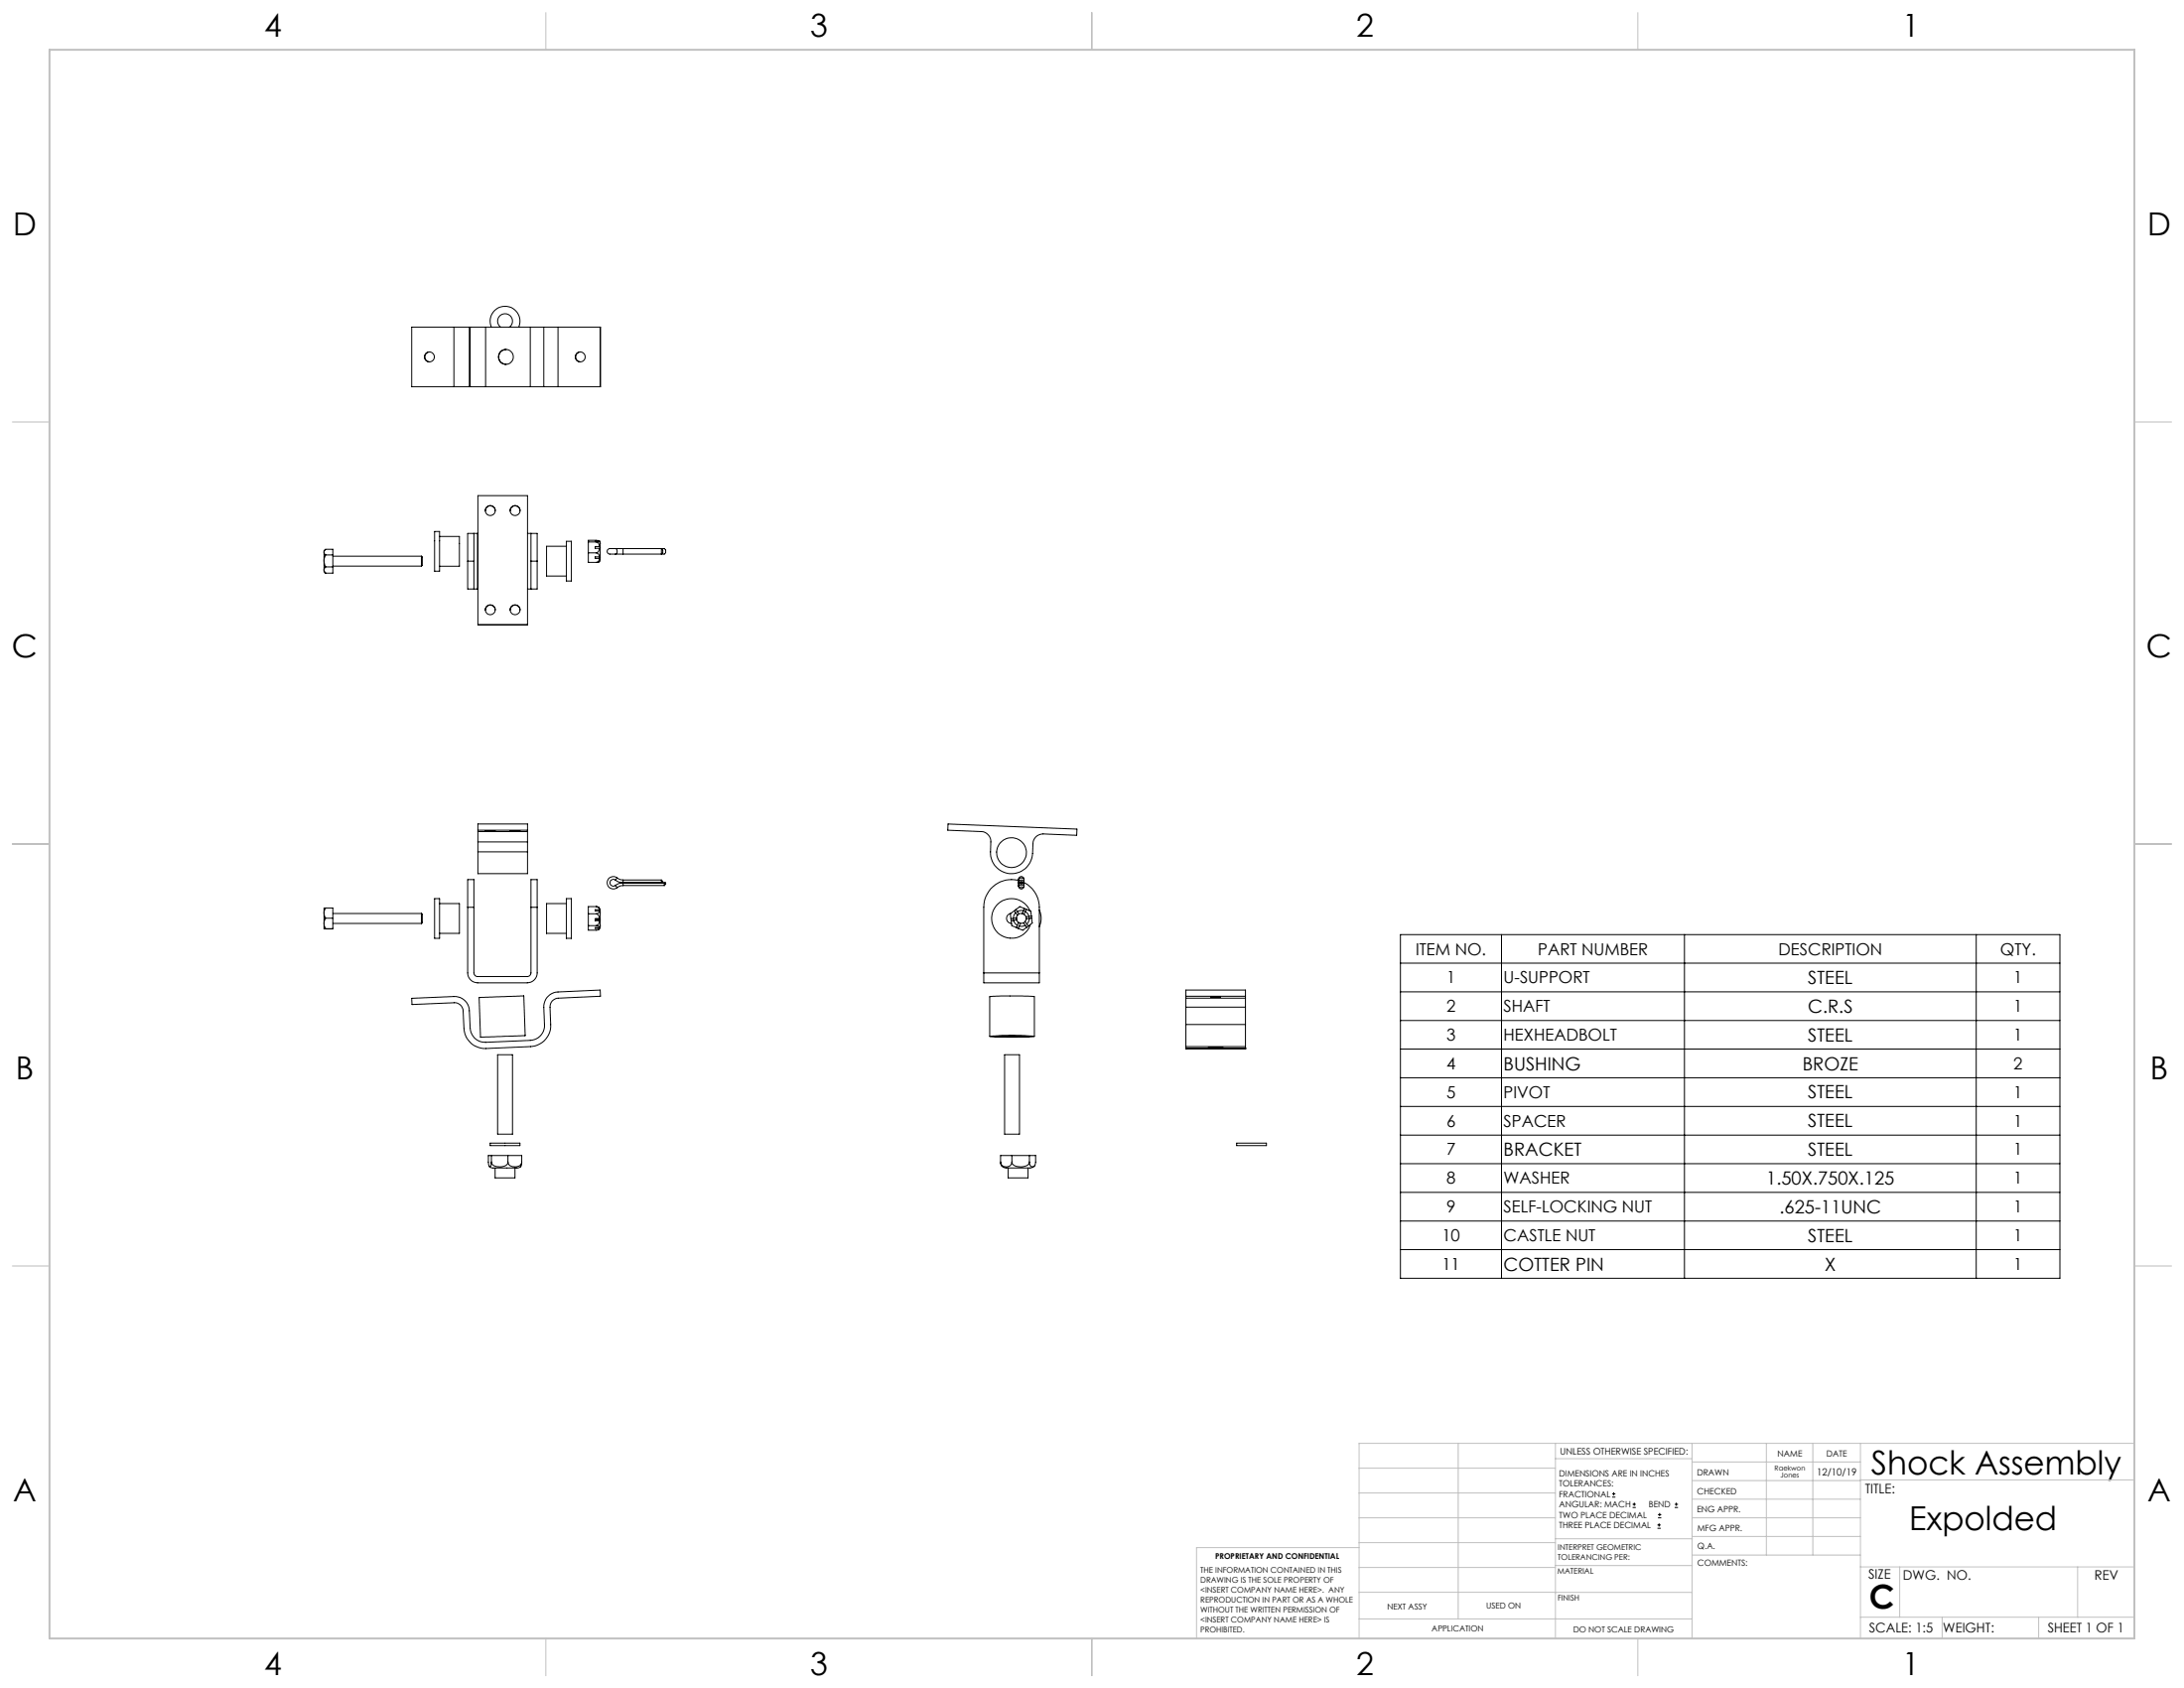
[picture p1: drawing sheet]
<svg xmlns="http://www.w3.org/2000/svg" width="559mm" height="432mm" viewBox="0 0 559 432" stroke-linecap="round" stroke-linejoin="round" font-family="sans-serif">
<g fill="none" stroke="#000" stroke-width=".25">
<path d="M109.9 90a1.27 1.27 0 0 0-1.2 1.3 1.27 1.27 0 0 0 1.2 1.3M116.1 98.9h4M116.1 83.7h4M116.1 83.7h-10.8v15.2h10.8M116.1 83.7v15.2M120.1 98.9h.2M120.1 83.7h.2M120.1 83.7v15.2M120.3 98.9h3.9M120.3 83.7h3.9M120.3 83.7v15.2M124.2 98.9h11.5"/>
<path d="M124.2 83.7h11.5M124.2 83.7v15.2M125.7 83.7a3.8 3.8 0 0 1 3.5-5.3 3.8 3.8 0 0 1 3.5 5.3M128.1 83.7a1.9 1.9 0 0 1-.3-2.8 1.9 1.9 0 0 1 2.8 0 1.9 1.9 0 0 1-.2 2.8M129.5 89.4a1.9 1.9 0 0 0-1.9 1.9 1.9 1.9 0 0 0 1.9 1.9M135.7 98.9h3.4M135.7 83.7h3.4M135.7 83.7v15.2M139.1 98.9h3.7M139.1 83.7h3.7M139.1 83.7v15.2M142.8 83.7h10.8v15.2h-10.8"/>
<path d="M142.8 83.7v15.2M148.5 90a1.27 1.27 0 0 0-1.2 1.3 1.27 1.27 0 0 0 1.2 1.3M153.6 83.7v15.2M111.2 136h1.3v10.1h-1.3zM112.5 137.2h5v7.7h-5M121.2 136.5h-1.5v7M121.2 136.5v7M121.2 136.5h1M122.2 136.5h.1M122.2 136.5v14.2M122.3 126.8h12.7v33h-12.7zM124.2 130.6a1.27 1.27 0 0 1 1.2-1.2 1.27 1.27 0 0 1 1.3 1.2"/>
<path d="M130.5 130.6a1.27 1.27 0 0 1 1.3-1.2 1.27 1.27 0 0 1 1.3 1.2M135 136.5h.9M135.9 136.5v7M135.9 136.5h1.5v7M144.9 138.5h1.3v10.1h-1.3zM144.9 139.7h-5.1v7.7h5.1M150.5 138.6h2M152.5 138.6a1.02 1.02 0 0 1 .9 1.2M153.4 138.4l.1 .4M153.4 138.5l-.9 .1M153.4 138.5l.2 .6M153.4 139.8l.2 .3"/>
<path d="M153.4 138.4l-2.9-.2v5.7h2M153.4 138.4l.2 .7M153.4 138.4h-1.1l1.1 .1M153.4 139.8h-1.1v.5h1.1M153.6 139.1v1M82.9 143.5l.4 1.5M82.9 143.5v2.3M82.9 141.3l.4 .7M82.9 141.3v2.2M82.9 145.8l.4 .8M82.9 145.8v.4l.4 .4M83.3 140.5l-.4 .8v-.4z"/>
<path d="M83.3 142l-.4 1.5M83.3 145l-.4 .8M83.3 140.5h1.9v6.1h-1.9M83.3 142h1.9M83.3 145h1.9M85.2 144.8h22.6M85.2 142.3h22.6M107.8 142.3l.2 .2v2.1l-.2 .2M107.8 142.3v2.5M119.7 143.5v7.2h1.5M119.7 143.5h1.5M121.2 143.5v7.2"/>
<path d="M121.2 150.7h1M122.2 150.7h.1M124.2 156a1.27 1.27 0 0 1 1.2-1.2 1.27 1.27 0 0 1 1.3 1.2M130.5 156a1.27 1.27 0 0 1 1.3-1.2 1.27 1.27 0 0 1 1.3 1.2M135 150.7h.9M135.9 143.5v7.2M135.9 143.5h1.5M137.4 143.5v7.2h-1.5M150.5 141.4h2M152.5 141.4l.6 .3 .3 .8M153.4 142.8a.92 .92 0 0 1-.9 1.1M153.4 140.3l-.3 .7-.6 .4"/>
<path d="M153.4 140.3l.2 .2M153.4 142.5h-1.1v.3h1.1M153.5 140.3h.1M153.6 142.5v.6a.76 .76 0 0 1-1.1 .8M153.6 140.5v1.6M153.6 142.1l-.2 .4M153.6 142.5l-.2 .3M153.6 140.1v.4M153.6 142.1v.4M157.5 140.3h-1a.79 .79 0 0 0-1.1 .7 .79 .79 0 0 0 1.1 .7h1M157.5 140.3a.79 .79 0 0 1 0 1.4M157.5 141.7h1.9"/>
<path d="M157.5 140.3h1.9M159.4 140.3v1.4M159.4 140.3h10.6l.3 .4v.7l-.3 .3h-10.6M169.2 140.3l.4 .4v.7l-.4 .3zM122.3 212.7v2.7M122.3 217.9v5.6h12.7v-5.6M122.3 212.4h12.7M122.3 212.7v-1.9h12.7v1.9M122.3 215.4v2.5M122.3 212.7h12.7M122.3 215.4h12.7M122.3 217.9h12.7"/>
<path d="M124.2 212.5h2.5zM130.5 212.5h2.6zM135 212.7v2.7M135 215.4v2.5M242.6 210.8l33 1.3-.1 1.6-8.6-.4a2.56 2.56 0 0 0-2.6 2.5 9.6 9.6 0 0 1-.5 4.3 5.4 5.4 0 0 1-6.1 3.3 5.4 5.4 0 0 1-4.3-5.5l.1-2.5a2.55 2.55 0 0 0-2.4-2.7l-8.6-.3zM82.9 233.6l.4 1.3M82.9 233.6v2.6M82.9 236.2l.4 1.4M82.9 236.2v1.4M83.3 232.3l-.4 1.3M83.3 234.9l-.4 1.3M83.3 232.3h-.4v1.3"/>
<path d="M83.3 237.6h-.4M83.3 232.3h1.9v5.3h-2.3M83.3 234.9h1.9M83.3 237.6h1.9M85.2 236.2h22.6M85.2 233.7h22.6M107.8 233.7l.2 .2v2.1l-.2 .2M107.8 233.7v2.5M111.2 229.9h1.3v10.1h-1.3zM112.5 231.1h5v7.7h-5M119.7 232.1v-7.1h1.5v7.1M119.7 232.1v16.8a2.57 2.57 0 0 0 2.5 2.5h12.7a2.57 2.57 0 0 0 2.5-2.5v-16.8"/>
<path d="M119.7 232.1h1.5M121.2 232.1v16.8a.9 .9 0 0 0 1 .9h12.7a.9 .9 0 0 0 1-.9v-16.8M135.9 232.1v-7.1h1.5v7.1M135.9 232.1h1.5M144.9 229.9h1.3v10.1h-1.3zM144.9 231.1h-5.1v7.7h5.1M150.5 236.8h2M150.5 233.8h2M152.3 235.3h1.3M152.5 233.8h.1a1.49 1.49 0 0 1 .9 1.2l.1-.1M152.5 236.8l.7 .2 .2 .3M152.5 231.9l.6 .3 .3 .5"/>
<path d="M152.5 231.9h-2v6h2.3l.6-.4M152.5 231.9l.6 .2M153.1 232.1l.4 .3 .1 .8M153.4 235.5a1.09 1.09 0 0 1-.9 1.3M153.4 233l-.3 .5-.6 .3M153.4 233l.2 .5M153.4 232.7l.2 .5M153.4 232.7h-1.1v.3h1.1M153.4 237.3h-1.1v.2h1.1M153.6 236.9l-.1 .6-.4 .3M153.6 233.5v1.4M153.6 235.4l-.2 .1"/>
<path d="M153.6 235.4v1.3M153.6 236.7l-.2 .6M153.6 235v.3M153.6 236.9l-.2 .6M153.6 235h-1.3v.5h1.1M153.6 233.2v.3M153.6 234.9v.1M153.6 235.3v.1M153.6 236.7v.2M157.5 225.1l.9 .5 1 .2M157.5 225.1a.88 .88 0 0 0-1.2 .1 .88 .88 0 0 0 0 1.2 .88 .88 0 0 0 1.2 .1M157.5 226.5l.4 .5"/>
<path d="M157.9 224.6l.9 .4 .6 .1M157.9 224.6a1.57 1.57 0 0 0-2.1 .1 1.57 1.57 0 0 0 0 2.2 1.57 1.57 0 0 0 2.1 .1M157.9 224.6l-.4 .5M159.4 226.5l-.6 .1-.9 .4M159.4 225.8h10.9v.4l-.3 .3M159.4 225.8l-1 .2-.9 .5M159.4 225.8v.7M159.4 225.1v.7M159.4 226.5h10.6M159.4 225.1h9.8M169.2 225.1l.4 .4v.3M169.2 225.1v.7"/>
<path d="M170 225.8v.7M258.6 233.7a1.28 1.28 0 0 0-1.1 1.4 1.28 1.28 0 0 0 1.3 1.1M258.7 235v.5M258.7 235.5l.1 .8a.6 .6 0 0 0 .7 .8l.6 .2M259.3 234.9l-.6 .1M259.3 235.4l.4 .8 .6 .5M259.3 235.4l-.6 .1M259.5 233l-.6 .5a.76 .76 0 0 0-.3 1.1l.1 .4M259.5 233l.4 .5M259.9 233.5l-.4 .5-.2 .9M259.9 232.7l.4 .5M259.9 233.5l.5 .6"/>
<path d="M259.9 232.7l-.4 .3M260 234.8l.1 .5M260 234.8l-.7 .1M260.1 234.7v.5M260.1 237.3l.4 .2M260.1 235.3l.5 .7M260.1 235.3l-.8 .1M260.3 236.7l-.2 .6M260.3 233.2l.4 .6M260.4 234.1l-.4 .7M260.6 226.5a.73 .73 0 0 0 .7 .9 .73 .73 0 0 0 .7-.9M260.6 225.1a.72 .72 0 0 1 .7-.9 .72 .72 0 0 1 .7 .9"/>
<path d="M260.6 225.8a.71 .71 0 0 0 .7 .7 .71 .71 0 0 0 .7-.7M260.6 225.8a.71 .71 0 0 1 .7-.7 .71 .71 0 0 1 .7 .7M260.6 225.8v.7M260.6 226.5a.72 .72 0 0 0 .7 .6 .72 .72 0 0 0 .7-.6M260.6 225.1v.7M260.6 225.1a.73 .73 0 0 1 .7-.5 .73 .73 0 0 1 .7 .5M260.6 236l.5 .2M260.6 225.2a7.1 7.1 0 0 0-8.9 6.9v16.8M260.6 225.8h1.4M260.6 236l-.3 .7M260.7 233.8l-.3 .3M260.8 236.9l-.3 .6"/>
<path d="M261.1 236.2l-.3 .7M261.5 233.7l-.8 .1M261.5 233.7l.5 .2M261.9 233l-.6-.1-1 .3M261.9 236.1l-.8 .1M261.9 236.1l.4 .6M261.9 233l-.4 .7M262 225.8v.7M262 225.1v.7M262 233.9l.5 .6M262 225.8a7.1 7.1 0 0 1 3.9 6.3v16.8M262.1 232.4l-1.2-.5-1 .8"/>
<path d="M262.1 232.4l-.2 .6M262.1 232.4l.5 .2M262.3 235.8l-.4 .3M262.3 235.8l.4 .6M262.3 233.2l.6 .5 .4 .7M262.3 236.7l-.7 .3-.8-.1M262.3 236.7l.4 .5M262.3 233.2l-.3 .7M262.5 234.5l.1 .5M262.6 232.6l.8 .4a.62 .62 0 0 1 .4 .9l.1 .5M262.6 232.6l-.3 .6M262.6 235l-.3 .8"/>
<path d="M262.7 237.2l-.5 .4a.83 .83 0 0 1-1.4 0l-.3-.1M262.7 236.4l.4 .5M263.1 236.9l-.4 .3M263.3 234.4l-.8 .1M263.3 234.9l-.2 1-.4 .5M263.3 234.9l-.7 .1M263.5 233a5.1 5.1 0 0 0-7.9-2 5.1 5.1 0 0 0 .3 8.1 5.1 5.1 0 0 0 7.7-2.6M263.9 234.4h-.6M263.9 234.4v.4M263.9 234.8l.2 1.3-1 .8M263.9 234.8l-.6 .1M265.9 232.8a5.1 5.1 0 0 1 0 4.3"/>
<path d="M358.3 239.1h168.7v87.9h-168.7zM384.2 239.1v87.9M431 239.1v87.9M505.6 239.1v87.9M105.3 255.4l10.8-.5a3.7 3.7 0 0 1 4 3.7l.2 4.4a3.8 3.8 0 0 0 3.9 3.6l11.5-.5a3.8 3.8 0 0 0 3.6-4l-.2-4.4a3.7 3.7 0 0 1 3.7-3.9l10.8-.5v1.5l-10.8 .5a2.17 2.17 0 0 0-2.1 2.3l.2 4.5a5.4 5.4 0 0 1-5.2 5.6l-11.4 .5a5.4 5.4 0 0 1-5.6-5.1l-.2-4.5a2.17 2.17 0 0 0-2.3-2.1l-10.8 .5zM122.6 255.2l11.4-.4 .4 10.1-11.5 .4zM251.7 248.9v2.5h14.2v-2.5M251.7 248.9h14.2M303.4 255.3v2.3M303.4 255.3h15.3M303.4 254.8h15.3M303.4 255.3v-2h15.3v2"/>
<path d="M303.4 257.6v4.5M303.4 257.6h15.3M309.8 255.1h2.5zM318.7 255.3v2.3M318.7 257.6v4.5M358.3 253.7h168.7M358.3 246.4h168.7M127.3 269.8h3.8v20.3h-3.8zM134.3 264.9h.1M253.2 265.1l5.2-.2 6.3 .2-4.5 .2zM253.2 265.1v-10.1l2.8-.2 8.7 .2v10.1M254.5 265.1l1.9-.1 7 .1-4.6 .2z"/>
<path d="M257 269.8h3.8v20.3h-3.8zM303.4 262.1v5.6M303.4 268.2h.1M303.4 268.2h15.3M303.4 267.7v.5M303.4 267.7h15.3M303.4 262.1h15.3M309.1 268h3.8zM318.7 262.1v5.6M318.7 268.2h.1M318.7 267.7v.5M358.3 261.1h168.7"/>
<path d="M358.3 268.4h168.7M358.3 275.7h168.7M125.4 292.4h7.6v.7h-7.6zM125.7 297.3l-.1 .8-.3 .4-.3-.7v-2.2h8.5v1.7M125.7 297.3l.1 .2a2.8 2.8 0 0 0 4 .4l.2-.6M125.7 295.6v1.7M126.7 298.8v2.5h5.1v-2.5M130 297.3v.1a1.96 1.96 0 0 0 3.4 .3l.1-.4M130 295.6v1.7M133.5 297.3a1.23 1.23 0 0 1-.3 1.2 1.23 1.23 0 0 1-1.3 .3h-3.6a5.1 5.1 0 0 1-3.1-.4M256 297.3a1.52 1.52 0 0 0 2 1.5h5.7l1-.6M256 297.3a1.46 1.46 0 0 0 1.5 1.2 1.46 1.46 0 0 0 1.4-1.2"/>
<path d="M256 297.3v-1.7h9v1.7a.84 .84 0 0 1-.3 1 .84 .84 0 0 1-1.1-.1l-.2-.9M258 298.8v2.5h5v-2.5M258.9 297.3a1.57 1.57 0 0 0 1.9 1.1h.9a1.51 1.51 0 0 0 1.7-1.1M258.9 295.6v1.7M263.4 295.6v1.7M316.4 292.4h7.6v.7h-7.6zM358.3 283h168.7M358.3 290.4h168.7M358.3 297.7h168.7M358.3 305h168.7M358.3 312.3h168.7M358.3 319.7h168.7"/>
<path d="M412.5 383h.8M412.5 382.1h.8M412.9 381.7v.9M417.7 385.6h.8M417.7 384.8h.8M418.1 384.4v.8M424.1 390.9h.8M424.1 390.1h.8M424.2 388.3h.9M424.2 387.5h.9M424.5 389.7v.8M424.6 387v.9"/>
<path d="M428.5 385.6h.8M428.5 384.8h.8M428.9 384.4v.8"/>
<circle cx="109.9" cy="91.3" r="1.26"/>
<circle cx="129.4" cy="91.3" r="1.91"/>
<circle cx="148.5" cy="91.3" r="1.26"/>
<circle cx="125.4" cy="130.6" r="1.26"/>
<circle cx="131.8" cy="130.6" r="1.26"/>
<circle cx="125.4" cy="156" r="1.26"/>
<circle cx="131.8" cy="156" r="1.26"/>
<circle cx="258.8" cy="218.1" r="3.8"/>
<circle cx="261.3" cy="225.8" r=".35"/>
</g>
<g fill="none" stroke="#c0c0c0" stroke-width=".25">
<path d="M139.7 3.2v9.5M279.4 3.2v9.5M419.1 3.2v9.5M3.1 107.9h9.6M546.1 107.9h9.5M3.1 215.9h9.6M546.1 215.9h9.5M3.1 323.8h9.6M546.1 323.8h9.5M347.7 375.6h50.3M373.1 369.2v44.9M398 369.2v49.9"/>
<path d="M398 373.1h34.9M432.9 369.2v49.9M432.9 378.7h43.1M432.9 374h43.1M451.9 369.2v28.6M463.8 369.2v28.6M476 369.2v49.9M476 378.6h70.1M546.1 369.2h-198.4v49.9M347.7 394.6h50.3M347.7 388.3h50.3M347.7 381.9h50.3"/>
<path d="M347.7 395.9h-41.6v23.2M398 393.6h35M432.9 383.5h43.1M432.9 388.3h43.1M432.9 393h43.1M433 397.8h43M139.7 419.1v9.6M279.4 419.1v9.6M347.7 414.1h85.2M347.7 401h50.3M347.7 407.3h50.3M398 407.4h34.9"/>
<path d="M398 400.5h35M419.1 419.1v9.6M476 413.7h70.1M476 400.8h70.1M486.1 400.8v12.9M496.9 413.7v5.4M521.6 413.7v5.4M531.6 400.8v12.9"/>
</g>
<path d="M12.7 12.7h533.4v406.4h-533.4z" fill="none" stroke="#c0c0c0" stroke-width=".5"/>
<g font-size="8.5">
<text x="478.8" y="377.3">Shock Assembly</text>
<text x="488.5" y="391.4">Expolded</text>
<text x="478.3" y="411.4">C</text>
</g>
<g font-size="8.1">
<text x="67.6" y="9.3">4</text>
<text x="207.3" y="9.3">3</text>
<text x="347" y="9.3">2</text>
<text x="486.7" y="9.3">1</text>
<text x="3.3" y="60.1">D</text>
<text x="549.4" y="60.1">D</text>
<text x="3" y="168">C</text>
<text x="549.1" y="168">C</text>
<text x="4" y="276">B</text>
<text x="550.1" y="276">B</text>
<text x="3.3" y="383.9">A</text>
<text x="549.4" y="383.9">A</text>
<text x="67.6" y="428.4">4</text>
<text x="207.3" y="428.4">3</text>
<text x="347" y="428.4">2</text>
<text x="486.7" y="428.4">1</text>
</g>
<g font-size="4.7">
<text x="462.6" y="251.7">STEEL</text>
<text x="462.6" y="259.1">C.R.S</text>
<text x="462.6" y="266.4">STEEL</text>
<text x="384.7" y="273.7">BUSHING</text>
<text x="461.2" y="273.7">BROZE</text>
<text x="462.6" y="281">STEEL</text>
<text x="462.6" y="288.4">STEEL</text>
<text x="384.7" y="295.7">BRACKET</text>
<text x="462.6" y="295.7">STEEL</text>
<text x="451.9" y="303">1.50X.750X.125</text>
<text x="455.3" y="310.3">.625-11UNC</text>
<text x="462.6" y="317.7">STEEL</text>
<text x="384.7" y="325">COTTER PIN</text>
<text x="466.9" y="325">X</text>
</g>
<g font-size="4.2">
<text x="362.2" y="244.2">ITEM NO.</text>
<text x="393.5" y="244.2">PART NUMBER</text>
<text x="455.1" y="244.2">DESCRIPTION</text>
<text x="511.8" y="244.2">QTY.</text>
<text x="370.1" y="251.6">1</text>
<text x="384.7" y="251.6">U-SUPPORT</text>
<text x="515.2" y="251.6">1</text>
<text x="370.1" y="258.9">2</text>
<text x="384.7" y="258.9">SHAFT</text>
<text x="515.2" y="258.9">1</text>
<text x="370.1" y="266.2">3</text>
<text x="384.7" y="266.2">HEXHEADBOLT</text>
<text x="515.2" y="266.2">1</text>
<text x="370.1" y="273.5">4</text>
<text x="515.2" y="273.5">2</text>
<text x="370.1" y="280.9">5</text>
<text x="384.7" y="280.9">PIVOT</text>
<text x="515.2" y="280.9">1</text>
<text x="370.1" y="288.2">6</text>
<text x="384.7" y="288.2">SPACER</text>
<text x="515.2" y="288.2">1</text>
<text x="370.1" y="295.5">7</text>
<text x="515.2" y="295.5">1</text>
<text x="370.1" y="302.8">8</text>
<text x="384.7" y="302.8">WASHER</text>
<text x="515.2" y="302.8">1</text>
<text x="370.1" y="310.2">9</text>
<text x="384.7" y="310.2">SELF-LOCKING NUT</text>
<text x="515.2" y="310.2">1</text>
<text x="368.9" y="317.5">10</text>
<text x="384.7" y="317.5">CASTLE NUT</text>
<text x="515.2" y="317.5">1</text>
<text x="368.9" y="324.8">11</text>
<text x="515.2" y="324.8">1</text>
</g>
<g font-size="3.4">
<text x="477.2" y="381.9">TITLE:</text>
<text x="478.1" y="404">SIZE</text>
<text x="486.9" y="404">DWG. NO.</text>
<text x="535.9" y="404.1">REV</text>
<text x="478.2" y="417.6">SCALE: 1:5</text>
<text x="497.1" y="417.7">WEIGHT:</text>
<text x="523.9" y="417.6">SHEET 1 OF 1</text>
</g>
<text font-size="2.5" x="464.9" y="377.3">12/10/19</text>
<text font-size="2.4" x="399.2" y="372.1">UNLESS OTHERWISE SPECIFIED:</text>
<g font-size="2.2">
<text x="398.9" y="377.7">DIMENSIONS ARE IN INCHES</text>
<text x="434.2" y="377.3">DRAWN</text>
<text x="454.8" y="372.5">NAME</text>
<text x="467.3" y="372.6">DATE</text>
<text x="398.9" y="380.3">TOLERANCES:</text>
<text x="398.9" y="383">FRACTIONAL</text>
<text x="434.3" y="382.2">CHECKED</text>
<text x="398.9" y="385.6">ANGULAR: MACH</text>
<text x="398.9" y="388.3">TWO PLACE DECIMAL</text>
<text x="421.9" y="385.6">BEND</text>
<text x="434.2" y="386.9">ENG APPR.</text>
<text x="398.9" y="390.9">THREE PLACE DECIMAL</text>
<text x="434.3" y="391.6">MFG APPR.</text>
<text x="434.3" y="396.3">Q.A.</text>
<text x="434.3" y="400.5">COMMENTS:</text>
</g>
<g font-size="2.1">
<text x="354.9" y="411.6">NEXT ASSY</text>
<text x="380.3" y="411.6">USED ON</text>
<text x="366.3" y="417.4">APPLICATION</text>
<text x="402.5" y="417.5">DO NOT SCALE DRAWING</text>
</g>
<g font-size="2">
<text x="310.9" y="398.8">PROPRIETARY AND CONFIDENTIAL</text>
<text x="398.6" y="396.5">INTERPRET GEOMETRIC</text>
<text x="398.6" y="399">TOLERANCING PER:</text>
<text x="307.2" y="402.4">THE INFORMATION CONTAINED IN THIS</text>
<text x="307.2" y="404.9">DRAWING IS THE SOLE PROPERTY OF</text>
<text x="307.2" y="407.5">&lt;INSERT COMPANY NAME HERE&gt;. ANY</text>
<text x="398.5" y="402.6">MATERIAL</text>
<text x="307.2" y="410">REPRODUCTION IN PART OR AS A WHOLE</text>
<text x="307.2" y="412.5">WITHOUT THE WRITTEN PERMISSION OF</text>
<text x="398.5" y="409.4">FINISH</text>
<text x="307.2" y="415">&lt;INSERT COMPANY NAME HERE&gt; IS</text>
<text x="307.2" y="417.6">PROHIBITED.</text>
</g>
<g font-size="1.8">
<text x="454.1" y="376.3">Raekwon</text>
<text x="455.6" y="378">Jones</text>
</g>
</svg>
